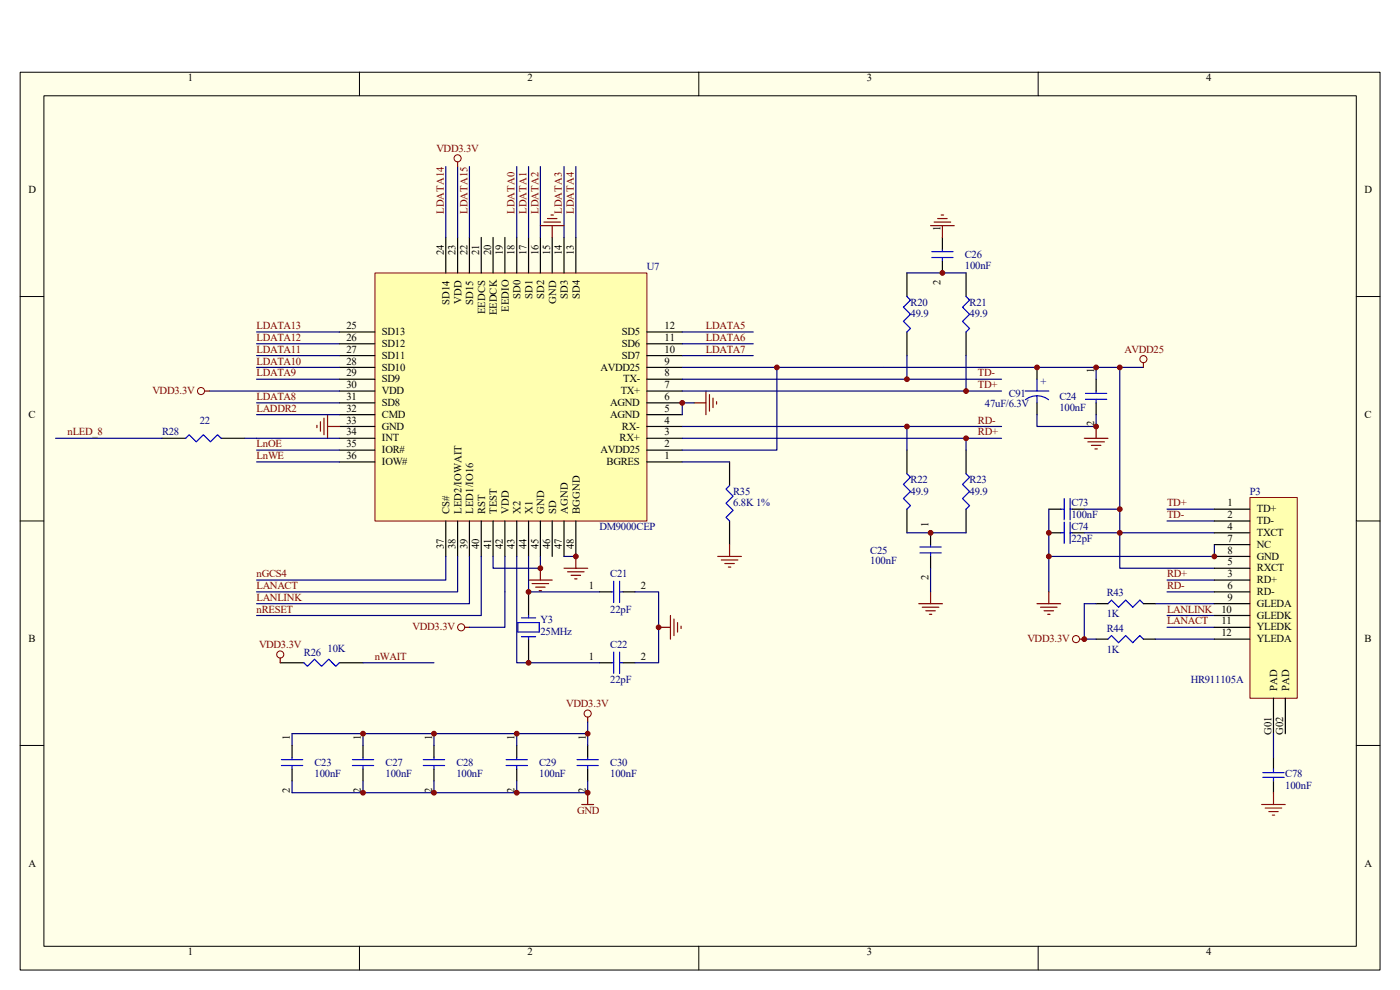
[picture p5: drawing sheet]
<svg xmlns="http://www.w3.org/2000/svg" width="297mm" height="210mm" viewBox="0 0 297 210" stroke-linecap="round" stroke-linejoin="round" font-family="sans-serif">
<path d="M4.3 15.3h288.5v190.5h-288.5z" fill="#ffffe8"/>
<g fill="none" stroke="#000" stroke-width=".21">
<path d="M4.3 15.3h288.5v190.5h-288.5zM76.3 15.3v5M148.3 15.3v5M220.2 15.3v5M9.3 20.3h278.4v180.4h-278.4zM4.3 62.9h5M287.7 62.9h5M4.3 110.5h5M287.7 110.5h5M4.3 158.1h5M287.7 158.1h5M76.3 200.7v5.1"/>
<path d="M148.3 200.7v5.1M220.2 200.7v5.1"/>
</g>
<g fill="none" stroke="#000" stroke-width=".25">
<path d="M199.9 50.4v2.5M199.9 55.4v2.5M59.5 140.6h5M62 158.1v2.5M72 140.6h5M77 158.1v2.5M92.1 158.1v2.5M109.6 158.1v2.5M124.7 158.1v2.5M62 163.2v2.5M77 163.2v2.5M92.1 163.2v2.5"/>
<path d="M109.6 163.2v2.5M124.7 163.2v2.5"/>
</g>
<g fill="none" stroke="#00f" stroke-width=".25">
<path d="M197.7 54.6h4.5M197.7 53.4h4.5M199.9 52.9v.5M199.9 54.6v.8M64.5 140.6l.7 .7 1.5-1.5 1.5 1.5 1.5-1.5 1.5 1.5 .8-.7M59.7 162.4h4.5M59.7 161.1h4.5M62 160.6v.5M62 162.4v.8M74.8 162.4h4.5M74.8 161.1h4.5M77 160.6v.5"/>
<path d="M77 162.4v.8M89.8 162.4h4.5M89.8 161.1h4.5M92.1 160.6v.5M92.1 162.4v.8M107.4 162.4h4.5M107.4 161.1h4.5M109.6 160.6v.5M109.6 162.4v.8M122.4 162.4h4.5M122.4 161.1h4.5M124.7 160.6v.5"/>
<path d="M124.7 162.4v.8"/>
</g>
<g fill="none" stroke="#800000" stroke-width=".21">
<circle cx="59.5" cy="138.8" r=".75"/>
<circle cx="124.7" cy="151.4" r=".75"/>
</g>
<path d="M59.5 139.6v1M124.7 152.1v1M123.4 170.7h2.5M124.7 168.2v2.5" fill="none" stroke="#800000" stroke-width=".25"/>
<path d="M77 155.6v2.5M92.1 155.6v2.5M109.6 155.6v2.5M124.7 155.6h-62.7v2.5M124.7 153.1v5M62 165.7v2.5h62.7v-2.5M77 165.7v2.5M92.1 165.7v2.5M109.6 165.7v2.5" fill="none" stroke="#000080" stroke-width=".25"/>
<path d="M79.6 58h57.6v52.5h-57.6z" fill="#ffffb0"/>
<g fill="none" stroke="#800000" stroke-width=".21">
<path d="M79.5 57.9h57.7v52.6h-57.7z"/>
<circle cx="97.1" cy="33.6" r=".75"/>
<circle cx="242.6" cy="76.2" r=".75"/>
<circle cx="42.6" cy="83" r=".75"/>
<circle cx="97.8" cy="133.1" r=".75"/>
<circle cx="228.3" cy="135.6" r=".75"/>
</g>
<g fill="none" stroke="#000" stroke-width=".25">
<path d="M94.6 50.4v7.5M97.1 50.4v7.5M99.6 50.4v7.5M102.1 50.4v7.5M104.6 50.4v7.5M107.1 50.4v7.5M109.6 50.4v7.5M112.1 50.4v7.5M114.6 50.4v7.5M117.1 50.4v7.5M119.7 50.4v7.5M122.2 50.4v7.5"/>
<path d="M192.4 57.9v5M204.9 57.9v5M72 77.9h7.5M72 75.4h7.5M72 72.9h7.5M72 70.4h7.5M137.2 77.9h7.5M137.2 75.4h7.5M137.2 72.9h7.5M137.2 70.4h7.5M192.4 70.4v5M204.9 70.4v5"/>
<path d="M220 77.9v2.5M34.4 93h5M46.9 93h5M72 98h7.5M72 95.5h7.5M72 93h7.5M72 90.5h7.5M72 88h7.5M72 85.5h7.5M72 83h7.5M72 80.4h7.5M137.2 98h7.5"/>
<path d="M137.2 95.5h7.5M137.2 93h7.5M137.2 90.5h7.5M137.2 88h7.5M137.2 85.5h7.5M137.2 83h7.5M137.2 80.4h7.5M154.8 98v5M192.4 95.5v5M204.9 95.5v5M220 85.5v2.5M232.5 80.4v2.6"/>
<path d="M232.5 85.5v2.5M94.6 110.5v7.5M97.1 110.5v7.5M99.6 110.5v7.5M102.1 110.5v7.5M104.6 110.5v7.5M107.1 110.5v7.5M109.6 110.5v7.5M112.1 110.5v7.5M114.6 110.5v7.5M117.1 110.5v7.5M119.7 110.5v7.5"/>
<path d="M122.2 110.5v7.5M154.8 110.5v5M192.4 108v5M197.4 113v2.5M197.4 118v2.5M204.9 108v5M222.5 113h2.5M222.5 108h2.5M227.5 113h2.5M227.5 108h2.5M112.1 125.6v5M112.1 135.6v5"/>
<path d="M127.2 125.6h2.5M132.2 125.6h2.5M232.5 135.6h2.6M232.5 128.1h2.6M242.6 135.6h2.5M242.6 128.1h2.5M127.2 140.6h2.5M132.2 140.6h2.5"/>
</g>
<g fill="none" stroke="#000080" stroke-width=".25">
<path d="M94.6 35.3v15.1M97.1 35.3v15.1M99.6 35.3v15.1M109.6 35.3v15.1M112.1 35.3v15.1M114.6 35.3v15.1M119.7 35.3v15.1M122.2 35.3v15.1M192.4 57.9h12.5M54.4 75.4h17.6M54.4 72.9h17.6M54.4 70.4h17.6"/>
<path d="M54.4 77.9h17.6M144.7 77.9h20.1v17.6h-20.1M144.7 75.4h15.1M144.7 72.9h15.1M144.7 70.4h15.1M164.8 77.9h77.8M192.4 75.4v5M204.9 75.4v7.6M232.5 77.9v2.5M237.6 77.9v30.1M11.8 93h22.6M44.4 83h27.6"/>
<path d="M51.9 93h20.1M54.4 80.4h17.6M54.4 85.5h17.6M54.4 88h17.6M54.4 95.5h17.6M54.4 98h17.6M144.7 80.4h67.8M144.7 83h67.8M144.7 93h67.8M144.7 98h10.1M144.7 90.5h67.8M147.3 85.5h-2.6v2.5"/>
<path d="M192.4 90.5v5M204.9 93v2.5M220 88v2.5h12.5v-2.5M94.6 118v5.1h-40.2M97.1 118v7.6h-42.7M99.6 118v10.1h-45.2M102.1 118v12.6h-47.7M104.6 118v2.5h10v-2.5M107.1 118v15.1h-7.5M109.6 118v22.6h17.6M112.1 118v7.6h15.1M119.7 118h2.5"/>
<path d="M192.4 113h12.5M222.5 108v17.6M230 108h7.6v12.5h20M230 113h27.6M247.6 108h10M247.6 110.5h10M257.6 115.5v2.5h-35.1M134.7 125.6h5v15h-5M197.4 120.5v5.1M232.5 128.1h-2.5v7.5h2.5M245.1 128.1h12.5M245.1 135.6h12.5"/>
<path d="M247.6 125.6h10M247.6 130.6h10M247.6 133.1h10M247.6 123.1h10M77 140.6h15.1"/>
</g>
<g fill="none" stroke="#800000" stroke-width=".25">
<path d="M97.1 34.3v1M114.6 47.9h5.1M115.4 47.1h3.5M116.1 46.4h2.1M116.9 45.6h.5M117.1 47.9v2.5M197.4 47.9h5M198.2 47.1h3.5M198.9 46.4h2M199.7 45.6h.5M199.9 47.9v2.5M242.6 76.9v1"/>
<path d="M43.4 83h1M67.2 90.2v.5M68 89.5v2M68.7 88.7v3.5M69.5 88v5M69.5 90.5h2.5M147.3 85.5h2.5M149.8 83v5M150.5 83.7v3.5M151.3 84.5v2M152 85.2v.5M230 93h5.1"/>
<path d="M230.8 93.7h3.5M231.5 94.5h2M232.3 95.2h.5M232.5 90.5v2.5M122.2 118v2.5M152.3 118h5M153 118.8h3.5M153.8 119.5h2M154.8 115.5v2.5M98.6 133.1h1M112.1 123.1h5M112.9 123.8h3.5"/>
<path d="M113.6 124.6h2M114.4 125.3h.5M114.6 120.5v2.6M119.7 120.5h5M120.4 121.3h3.5M121.2 122h2M121.9 122.8h.5M139.7 133.1h2.5M142.2 130.6v5M143 131.3v3.5M143.7 132.1v2M144.5 132.8v.5"/>
<path d="M154.5 120.3h.5M194.9 128.1h5M195.7 128.8h3.5M196.4 129.6h2M197.2 130.3h.5M197.4 125.6v2.5M220 128.1h5M220.8 128.8h3.5M221.5 129.6h2M222.3 130.3h.5M222.5 125.6v2.5M229 135.6h1"/>
</g>
<g fill="none" stroke="#00f" stroke-width=".25">
<path d="M192.4 62.9l.8 .8-1.5 1.5 1.5 1.5-1.5 1.5 1.5 1.5-.8 .7M204.9 62.9l.8 .8-1.5 1.5 1.5 1.5-1.5 1.5 1.5 1.5-.8 .7M39.4 93l.7-.8 1.5 1.5 1.5-1.5 1.6 1.5 1.5-1.5 .7 .8M217.5 83h5M220 84l1 .1 1.4 .7M220 84l-1 .1-1.4 .7M220 80.4v2.6M220 84v1.5M230.3 84.7h4.5M230.3 83.5h4.5M232.5 83v.5M232.5 84.7v.8"/>
<path d="M154.8 103l-.8 .8 1.5 1.5-1.5 1.5 1.5 1.5-1.5 1.5 .8 .7M192.4 100.5l.8 .7-1.5 1.6 1.5 1.5-1.5 1.5 1.5 1.5-.8 .7M195.2 117.3h4.5M195.2 116h4.5M197.4 115.5v.5M197.4 117.3v.7M204.9 100.5l.8 .7-1.5 1.6 1.5 1.5-1.5 1.5 1.5 1.5-.8 .7M225 113h.8M225 108h.8M225.8 105.8v4.5M225.8 110.8v4.5M227 113h.5"/>
<path d="M227 105.8v4.5M227 110.8v4.5M227 108h.5M109.9 132.1h4.5v2h-4.5zM110.6 131.1h3M110.6 135.1h3M112.1 130.6v.5M112.1 135.1v.5M129.7 125.6h.5M130.2 123.3v4.5M130.2 138.3v4.6M131.4 123.3v4.5"/>
<path d="M131.4 138.3v4.6M131.4 125.6h.8M235.1 135.6l.7-.8 1.5 1.5 1.5-1.5 1.5 1.5 1.5-1.5 .8 .8M235.1 128.1l.7-.8 1.5 1.5 1.5-1.5 1.5 1.5 1.5-1.5 .8 .8M129.7 140.6h.5M131.4 140.6h.8"/>
</g>
<g fill="#800000" stroke="#800000" stroke-width=".21">
<circle cx="199.9" cy="57.9" r=".5"/>
<circle cx="77" cy="155.6" r=".5"/>
<circle cx="77" cy="168.2" r=".5"/>
<circle cx="92.1" cy="155.6" r=".5"/>
<circle cx="92.1" cy="168.2" r=".5"/>
<circle cx="109.6" cy="155.6" r=".5"/>
<circle cx="109.6" cy="168.2" r=".5"/>
<circle cx="124.7" cy="155.6" r=".5"/>
<circle cx="124.7" cy="168.2" r=".5"/>
<circle cx="144.7" cy="85.5" r=".5"/>
<circle cx="122.2" cy="118" r=".5"/>
<circle cx="114.6" cy="120.5" r=".5"/>
<circle cx="112.1" cy="140.6" r=".5"/>
<circle cx="112.1" cy="125.6" r=".5"/>
<circle cx="139.7" cy="133.1" r=".5"/>
<circle cx="164.8" cy="77.9" r=".5"/>
<circle cx="192.4" cy="80.4" r=".5"/>
<circle cx="204.9" cy="83" r=".5"/>
<circle cx="192.4" cy="90.5" r=".5"/>
<circle cx="204.9" cy="93" r=".5"/>
<circle cx="197.4" cy="113" r=".5"/>
<circle cx="232.5" cy="77.9" r=".5"/>
<circle cx="222.5" cy="118" r=".5"/>
<circle cx="222.5" cy="113" r=".5"/>
<circle cx="237.6" cy="113" r=".5"/>
<circle cx="237.6" cy="108" r=".5"/>
<circle cx="237.6" cy="77.9" r=".5"/>
<circle cx="230" cy="135.6" r=".5"/>
<circle cx="220" cy="77.9" r=".5"/>
<circle cx="232.5" cy="90.5" r=".5"/>
</g>
<path d="M265.2 105.6h10v42.5h-10z" fill="#ffffb0"/>
<path d="M265.2 105.5h10v42.6h-10z" fill="none" stroke="#800000" stroke-width=".21"/>
<g fill="none" stroke="#000" stroke-width=".25">
<path d="M257.6 108h7.6M257.6 110.5h7.6M257.6 113h7.6M257.6 115.5h7.6M257.6 118h7.6M257.6 120.5h7.6M257.6 123.1h7.6M257.6 125.6h7.6M257.6 128.1h7.6M257.6 130.6h7.6M257.6 133.1h7.6M257.6 135.6h7.6"/>
<path d="M270.2 148.1v7.5M272.7 148.1v7.5M270.2 160.6v2.6M270.2 165.7v2.5"/>
</g>
<circle cx="257.6" cy="118" r=".5" fill="#800000" stroke="#800000" stroke-width=".21"/>
<path d="M267.9 164.9h4.5M267.9 163.9h4.5M270.2 163.2v.7M270.2 164.9v.8" fill="none" stroke="#00f" stroke-width=".25"/>
<path d="M270.2 155.6v5" fill="none" stroke="#000080" stroke-width=".25"/>
<path d="M267.7 170.7h5M268.4 171.4h3.5M269.2 172.2h2M269.9 172.9h.5M270.2 168.2v2.5" fill="none" stroke="#f00" stroke-width=".25"/>
<g font-size="2.3">
<text x="39.9" y="17.2">1</text>
<text x="111.9" y="17.2">2</text>
<text x="183.9" y="17.2">3</text>
<text x="255.9" y="17.2">4</text>
<text x="6" y="41">D</text>
<text x="289.5" y="41">D</text>
<text x="199.5" y="49.1" transform="rotate(-90 199.5 49.1)">1</text>
<text x="94.2" y="54.1" transform="rotate(-90 94.2 54.1)">24</text>
<text x="96.6" y="54.1" transform="rotate(-90 96.6 54.1)">23</text>
<text x="99.1" y="54.1" transform="rotate(-90 99.1 54.1)">22</text>
<text x="101.7" y="54.1" transform="rotate(-90 101.7 54.1)">21</text>
<text x="104.2" y="54.1" transform="rotate(-90 104.2 54.1)">20</text>
<text x="106.7" y="54.1" transform="rotate(-90 106.7 54.1)">19</text>
<text x="109.2" y="54.1" transform="rotate(-90 109.2 54.1)">18</text>
<text x="111.7" y="54.1" transform="rotate(-90 111.7 54.1)">17</text>
<text x="114.2" y="54.1" transform="rotate(-90 114.2 54.1)">16</text>
<text x="116.7" y="54.1" transform="rotate(-90 116.7 54.1)">15</text>
<text x="119.2" y="54.1" transform="rotate(-90 119.2 54.1)">14</text>
<text x="121.8" y="54.1" transform="rotate(-90 121.8 54.1)">13</text>
<text x="95.4" y="64.6" transform="rotate(-90 95.4 64.6)">SD14</text>
<text x="97.9" y="64.4" transform="rotate(-90 97.9 64.4)">VDD</text>
<text x="100.4" y="64.6" transform="rotate(-90 100.4 64.6)">SD15</text>
<text x="110.4" y="63.4" transform="rotate(-90 110.4 63.4)">SD0</text>
<text x="112.9" y="63.4" transform="rotate(-90 112.9 63.4)">SD1</text>
<text x="115.4" y="63.4" transform="rotate(-90 115.4 63.4)">SD2</text>
<text x="118" y="64.4" transform="rotate(-90 118 64.4)">GND</text>
<text x="120.5" y="63.4" transform="rotate(-90 120.5 63.4)">SD3</text>
<text x="123" y="63.4" transform="rotate(-90 123 63.4)">SD4</text>
<text x="199.5" y="60.4" transform="rotate(-90 199.5 60.4)">2</text>
<text x="73.5" y="69.8">25</text>
<text x="81" y="71.1">SD13</text>
<text x="102.9" y="66.7" transform="rotate(-90 102.9 66.7)">EEDCS</text>
<text x="105.4" y="66.9" transform="rotate(-90 105.4 66.9)">EEDCK</text>
<text x="108" y="66.2" transform="rotate(-90 108 66.2)">EEDIO</text>
<text x="132" y="71.1">SD5</text>
<text x="141" y="69.8">12</text>
<text x="73.5" y="72.3">26</text>
<text x="73.5" y="74.8">27</text>
<text x="73.5" y="77.3">28</text>
<text x="81" y="73.6">SD12</text>
<text x="81" y="76.1">SD11</text>
<text x="132" y="76.1">SD7</text>
<text x="132" y="73.6">SD6</text>
<text x="141" y="77.3">9</text>
<text x="141" y="74.8">10</text>
<text x="141" y="72.3">11</text>
<text x="73.5" y="79.8">29</text>
<text x="73.5" y="82.3">30</text>
<text x="81" y="78.6">SD10</text>
<text x="81" y="81.1">SD9</text>
<text x="81" y="83.6">VDD</text>
<text x="127.4" y="78.6">AVDD25</text>
<text x="131.7" y="83.6">TX+</text>
<text x="132.2" y="81.1">TX-</text>
<text x="141" y="82.3">7</text>
<text x="141" y="79.8">8</text>
<text x="232.1" y="79.2" transform="rotate(-90 232.1 79.2)">1</text>
<text x="6" y="88.6">C</text>
<text x="73.5" y="84.9">31</text>
<text x="73.5" y="87.4">32</text>
<text x="73.5" y="89.9">33</text>
<text x="81" y="86.1">SD8</text>
<text x="81" y="88.6">CMD</text>
<text x="129.5" y="88.6">AGND</text>
<text x="129.5" y="86.1">AGND</text>
<text x="141" y="89.9">4</text>
<text x="141" y="87.4">5</text>
<text x="141" y="84.9">6</text>
<text x="289.5" y="88.6">C</text>
<text x="73.5" y="92.4">34</text>
<text x="73.5" y="94.9">35</text>
<text x="81" y="91.1">GND</text>
<text x="81" y="93.6">INT</text>
<text x="131.4" y="93.6">RX+</text>
<text x="132" y="91.1">RX-</text>
<text x="141" y="94.9">2</text>
<text x="141" y="92.4">3</text>
<text x="232.1" y="90.5" transform="rotate(-90 232.1 90.5)">2</text>
<text x="73.5" y="97.4">36</text>
<text x="81" y="96.1">IOR#</text>
<text x="81" y="98.6">IOW#</text>
<text x="127.4" y="96.1">AVDD25</text>
<text x="128.7" y="98.6">BGRES</text>
<text x="141" y="97.4">1</text>
<text x="260.4" y="107.4">1</text>
<text x="95.4" y="109" transform="rotate(-90 95.4 109)">CS#</text>
<text x="97.9" y="109" transform="rotate(-90 97.9 109)">LED2/IOWAIT</text>
<text x="100.4" y="109" transform="rotate(-90 100.4 109)">LED1/IO16</text>
<text x="102.9" y="109" transform="rotate(-90 102.9 109)">RST</text>
<text x="105.4" y="109" transform="rotate(-90 105.4 109)">TEST</text>
<text x="108" y="109" transform="rotate(-90 108 109)">VDD</text>
<text x="110.4" y="109" transform="rotate(-90 110.4 109)">X2</text>
<text x="112.9" y="109" transform="rotate(-90 112.9 109)">X1</text>
<text x="115.4" y="109" transform="rotate(-90 115.4 109)">GND</text>
<text x="118" y="109" transform="rotate(-90 118 109)">SD</text>
<text x="120.5" y="109" transform="rotate(-90 120.5 109)">AGND</text>
<text x="123" y="109" transform="rotate(-90 123 109)">BGGND</text>
<text x="197" y="111.8" transform="rotate(-90 197 111.8)">1</text>
<text x="260.4" y="109.9">2</text>
<text x="260.4" y="112.4">4</text>
<text x="266.7" y="108.7">TD+</text>
<text x="266.7" y="111.2">TD-</text>
<text x="266.7" y="113.7">TXCT</text>
<text x="94.2" y="116.5" transform="rotate(-90 94.2 116.5)">37</text>
<text x="96.6" y="116.5" transform="rotate(-90 96.6 116.5)">38</text>
<text x="99.1" y="116.5" transform="rotate(-90 99.1 116.5)">39</text>
<text x="101.7" y="116.5" transform="rotate(-90 101.7 116.5)">40</text>
<text x="104.2" y="116.5" transform="rotate(-90 104.2 116.5)">41</text>
<text x="106.7" y="116.5" transform="rotate(-90 106.7 116.5)">42</text>
<text x="109.2" y="116.5" transform="rotate(-90 109.2 116.5)">43</text>
<text x="111.7" y="116.5" transform="rotate(-90 111.7 116.5)">44</text>
<text x="114.2" y="116.5" transform="rotate(-90 114.2 116.5)">45</text>
<text x="116.7" y="116.5" transform="rotate(-90 116.7 116.5)">46</text>
<text x="119.2" y="116.5" transform="rotate(-90 119.2 116.5)">47</text>
<text x="121.8" y="116.5" transform="rotate(-90 121.8 116.5)">48</text>
<text x="260.4" y="114.9">7</text>
<text x="260.4" y="117.4">8</text>
<text x="260.4" y="119.9">5</text>
<text x="266.7" y="116.2">NC</text>
<text x="266.7" y="118.7">GND</text>
<text x="124.9" y="125">1</text>
<text x="136" y="125">2</text>
<text x="197" y="123.1" transform="rotate(-90 197 123.1)">2</text>
<text x="260.4" y="122.5">3</text>
<text x="260.4" y="125">6</text>
<text x="266.7" y="121.2">RXCT</text>
<text x="266.7" y="123.7">RD+</text>
<text x="259.1" y="130">10</text>
<text x="260.4" y="127.5">9</text>
<text x="266.7" y="126.2">RD-</text>
<text x="266.7" y="128.7">GLEDA</text>
<text x="266.7" y="131.2">GLEDK</text>
<text x="6" y="136.2">B</text>
<text x="259.1" y="132.5">11</text>
<text x="259.1" y="135">12</text>
<text x="266.7" y="133.7">YLEDK</text>
<text x="266.7" y="136.2">YLEDA</text>
<text x="289.5" y="136.2">B</text>
<text x="124.9" y="140">1</text>
<text x="136" y="140">2</text>
<text x="271" y="146.6" transform="rotate(-90 271 146.6)">PAD</text>
<text x="273.5" y="146.6" transform="rotate(-90 273.5 146.6)">PAD</text>
<text x="269.8" y="155.9" transform="rotate(-90 269.8 155.9)">G01</text>
<text x="272.3" y="155.9" transform="rotate(-90 272.3 155.9)">G02</text>
<text x="61.5" y="156.9" transform="rotate(-90 61.5 156.9)">1</text>
<text x="76.6" y="156.9" transform="rotate(-90 76.6 156.9)">1</text>
<text x="91.7" y="156.9" transform="rotate(-90 91.7 156.9)">1</text>
<text x="109.2" y="156.9" transform="rotate(-90 109.2 156.9)">1</text>
<text x="124.3" y="156.9" transform="rotate(-90 124.3 156.9)">1</text>
<text x="61.5" y="168.1" transform="rotate(-90 61.5 168.1)">2</text>
<text x="76.6" y="168.1" transform="rotate(-90 76.6 168.1)">2</text>
<text x="91.7" y="168.1" transform="rotate(-90 91.7 168.1)">2</text>
<text x="109.2" y="168.1" transform="rotate(-90 109.2 168.1)">2</text>
<text x="124.3" y="168.1" transform="rotate(-90 124.3 168.1)">2</text>
<text x="6" y="183.9">A</text>
<text x="289.5" y="183.9">A</text>
<text x="39.9" y="202.6">1</text>
<text x="111.9" y="202.6">2</text>
<text x="183.9" y="202.6">3</text>
<text x="255.9" y="202.6">4</text>
</g>
<g font-size="2.3" fill="#800000">
<text x="92.6" y="32.2">VDD3.3V</text>
<text x="94.2" y="45.4" transform="rotate(-90 94.2 45.4)">LDATA14</text>
<text x="99.1" y="45.4" transform="rotate(-90 99.1 45.4)">LDATA15</text>
<text x="109.2" y="45.4" transform="rotate(-90 109.2 45.4)">LDATA0</text>
<text x="111.7" y="45.4" transform="rotate(-90 111.7 45.4)">LDATA1</text>
<text x="114.2" y="45.4" transform="rotate(-90 114.2 45.4)">LDATA2</text>
<text x="119.2" y="45.4" transform="rotate(-90 119.2 45.4)">LDATA3</text>
<text x="121.8" y="45.4" transform="rotate(-90 121.8 45.4)">LDATA4</text>
<text x="54.4" y="69.8">LDATA13</text>
<text x="149.8" y="69.8">LDATA5</text>
<text x="54.4" y="77.3">LDATA10</text>
<text x="54.4" y="74.8">LDATA11</text>
<text x="54.4" y="72.3">LDATA12</text>
<text x="149.8" y="72.3">LDATA6</text>
<text x="149.8" y="74.8">LDATA7</text>
<text x="238.5" y="74.8">AVDD25</text>
<text x="32.3" y="83.6">VDD3.3V</text>
<text x="54.4" y="79.8">LDATA9</text>
<text x="207.5" y="79.8">TD-</text>
<text x="207.5" y="82.3">TD+</text>
<text x="54.4" y="87.4">LADDR2</text>
<text x="54.4" y="84.9">LDATA8</text>
<text x="207.5" y="89.9">RD-</text>
<text x="14.3" y="92.4">nLED_8</text>
<text x="54.4" y="94.9">LnOE</text>
<text x="207.5" y="92.4">RD+</text>
<text x="54.4" y="97.4">LnWE</text>
<text x="247.6" y="107.4">TD+</text>
<text x="247.6" y="109.9">TD-</text>
<text x="54.4" y="125">LANACT</text>
<text x="54.4" y="122.5">nGCS4</text>
<text x="247.6" y="122.5">RD+</text>
<text x="247.6" y="125">RD-</text>
<text x="54.4" y="127.5">LANLINK</text>
<text x="54.4" y="130">nRESET</text>
<text x="247.6" y="130">LANLINK</text>
<text x="54.9" y="137.5">VDD3.3V</text>
<text x="87.5" y="133.7">VDD3.3V</text>
<text x="218" y="136.2">VDD3.3V</text>
<text x="247.6" y="132.5">LANACT</text>
<text x="79.5" y="140">nWAIT</text>
<text x="120.1" y="150">VDD3.3V</text>
<text x="122.4" y="172.6">GND</text>
</g>
<g font-size="2.3" fill="#000080">
<text x="137.2" y="57.3">U7</text>
<text x="204.7" y="54.8">C26</text>
<text x="204.7" y="57">100nF</text>
<text x="193.2" y="64.8">R20</text>
<text x="205.7" y="64.8">R21</text>
<text x="193.2" y="67.3">49.9</text>
<text x="205.7" y="67.3">49.9</text>
<text x="220.8" y="81.6">+</text>
<text x="42.4" y="89.9">22</text>
<text x="209" y="86.4">47uF/6.3V</text>
<text x="214" y="84.1">C91</text>
<text x="224.7" y="84.9">C24</text>
<text x="224.7" y="87.1">100nF</text>
<text x="34.4" y="92.4">R28</text>
<text x="155.5" y="104.9">R35</text>
<text x="155.5" y="107.4">6.8K 1%</text>
<text x="193.2" y="102.4">R22</text>
<text x="193.2" y="104.9">49.9</text>
<text x="205.7" y="102.4">R23</text>
<text x="205.7" y="104.9">49.9</text>
<text x="227.3" y="107.4">C73</text>
<text x="265.1" y="104.9">P3</text>
<text x="127.2" y="112.4">DM9000CEP</text>
<text x="227.3" y="112.4">C74</text>
<text x="227.3" y="109.9">100nF</text>
<text x="184.6" y="117.4">C25</text>
<text x="184.6" y="119.7">100nF</text>
<text x="227.3" y="114.9">22pF</text>
<text x="129.5" y="122.5">C21</text>
<text x="129.5" y="130">22pF</text>
<text x="234.8" y="126.4">R43</text>
<text x="234.8" y="131">1K</text>
<text x="114.6" y="132.2">Y3</text>
<text x="114.6" y="134.7">25MHz</text>
<text x="129.5" y="137.5">C22</text>
<text x="234.8" y="134">R44</text>
<text x="64.5" y="139.2">R26</text>
<text x="69.5" y="138.3">10K</text>
<text x="234.8" y="138.5">1K</text>
<text x="129.5" y="145">22pF</text>
<text x="252.6" y="145">HR911105A</text>
<text x="66.7" y="162.6">C23</text>
<text x="66.7" y="164.8">100nF</text>
<text x="81.8" y="162.6">C27</text>
<text x="81.8" y="164.8">100nF</text>
<text x="96.8" y="162.6">C28</text>
<text x="96.8" y="164.8">100nF</text>
<text x="114.4" y="162.6">C29</text>
<text x="114.4" y="164.8">100nF</text>
<text x="129.5" y="162.6">C30</text>
<text x="129.5" y="164.8">100nF</text>
<text x="272.7" y="164.8">C78</text>
<text x="272.7" y="167.3">100nF</text>
</g>
</svg>
